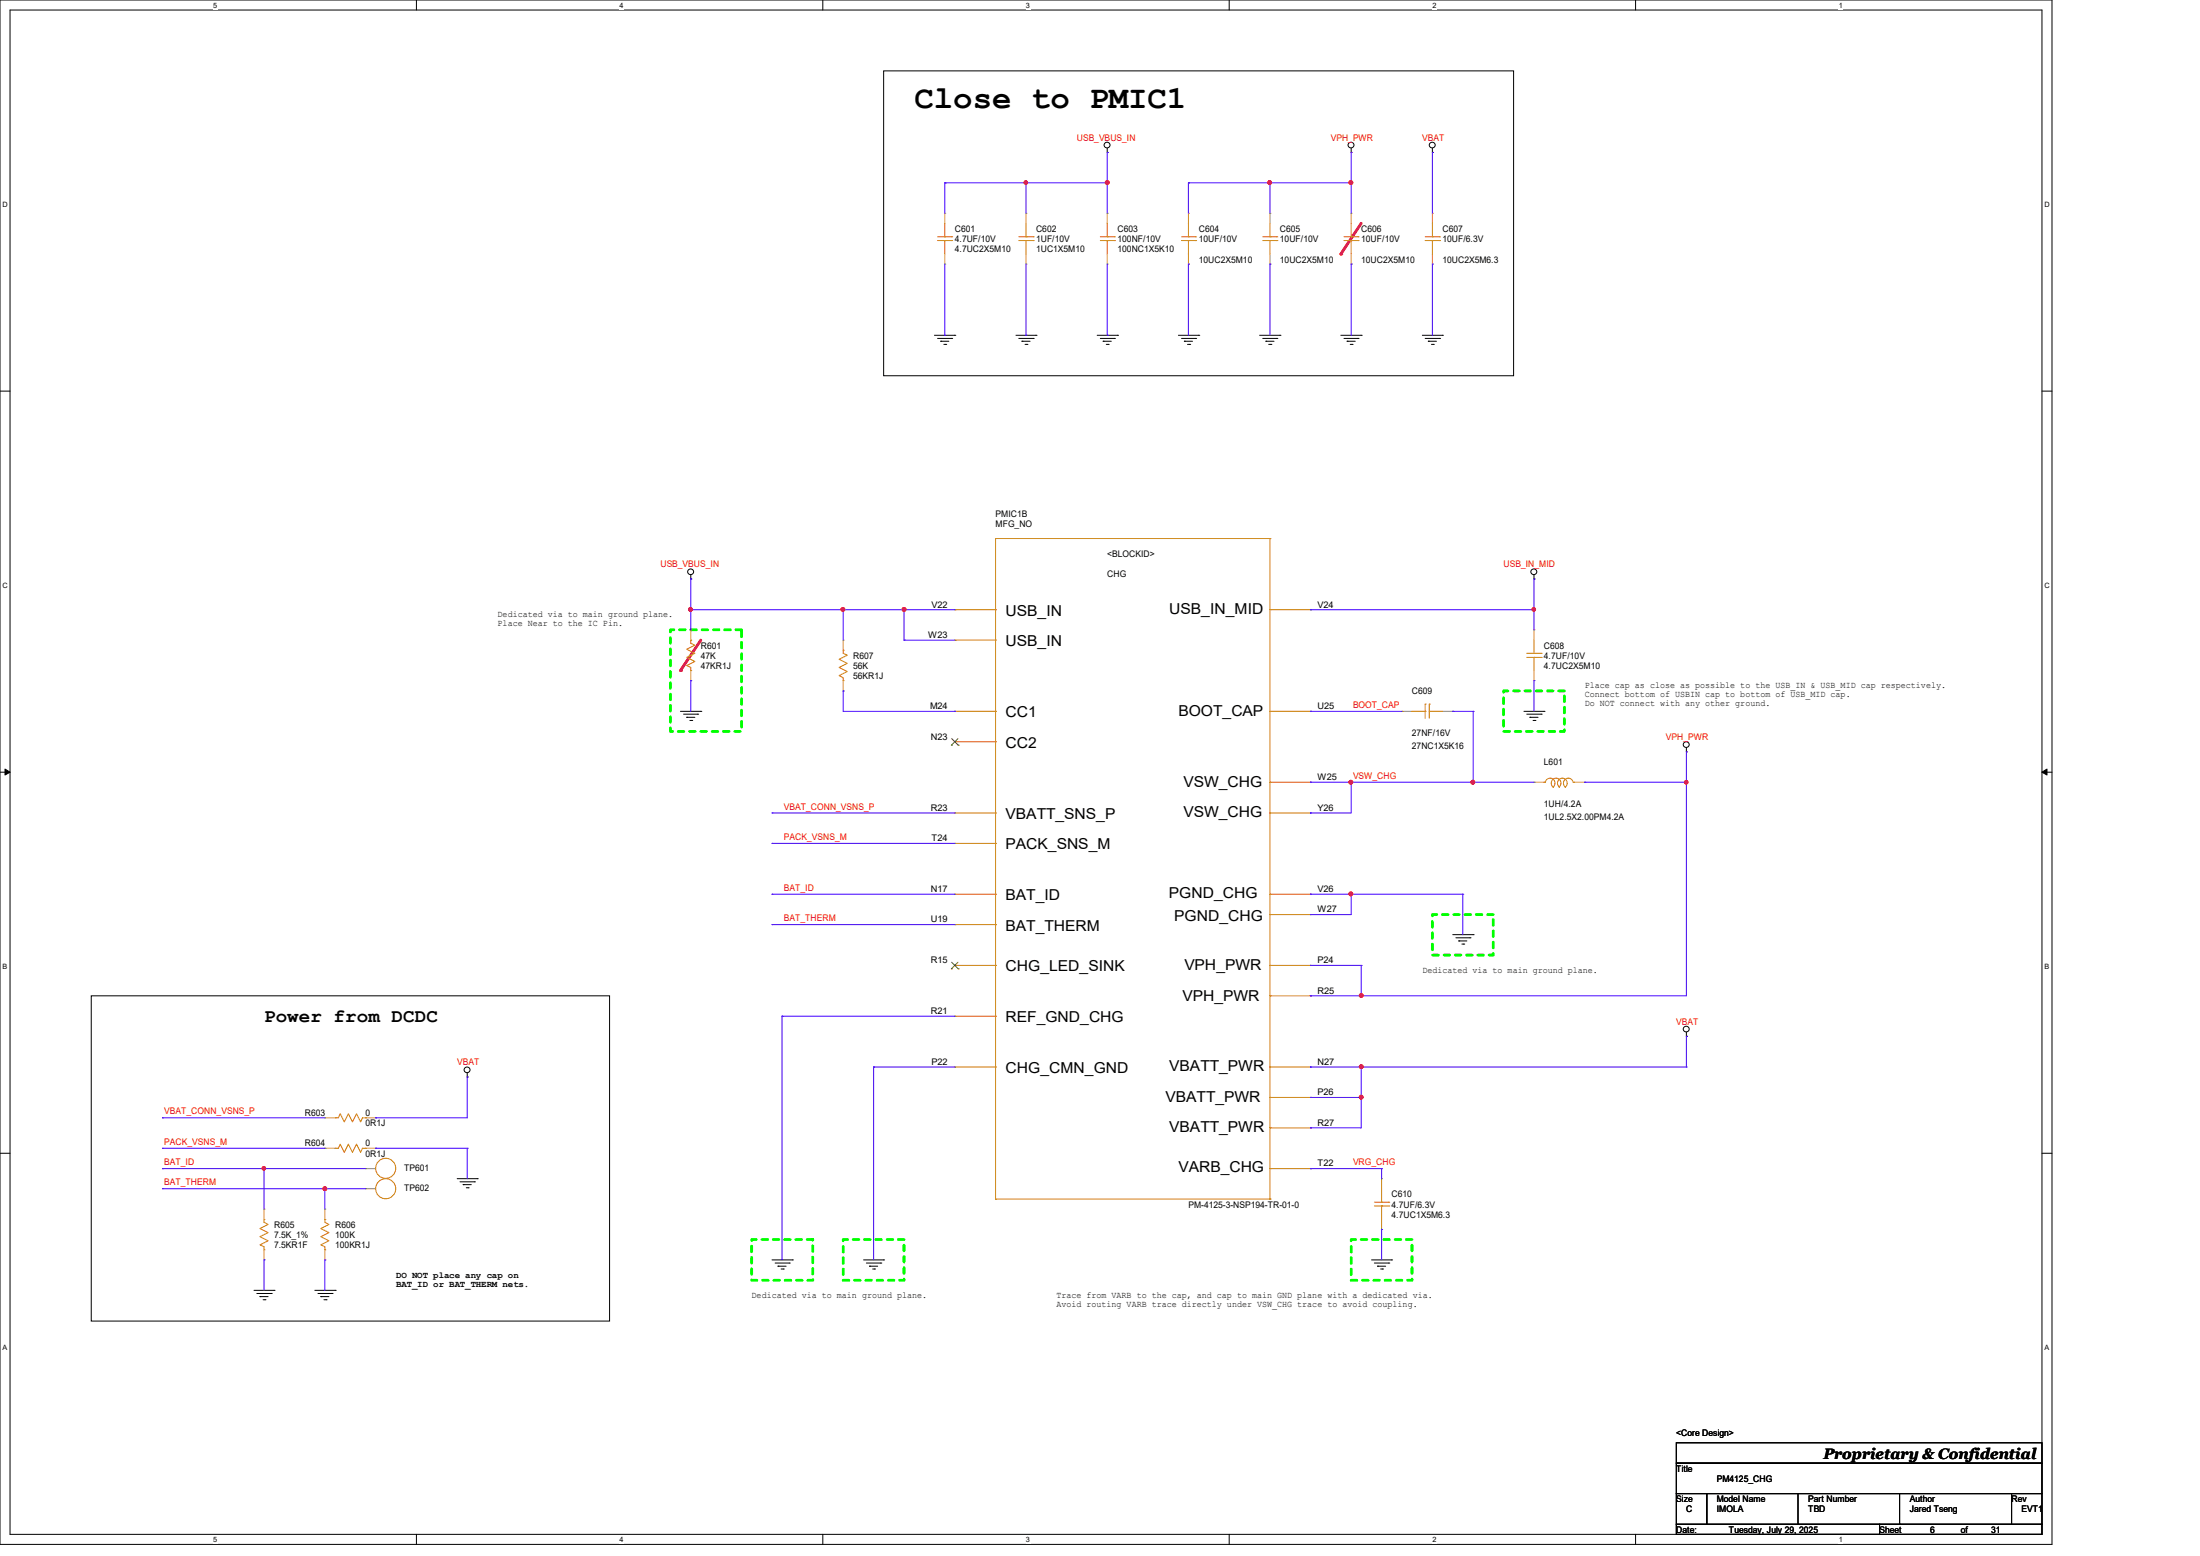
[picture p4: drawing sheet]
<svg xmlns="http://www.w3.org/2000/svg" width="297mm" height="210mm" viewBox="0 0 297 210" stroke-linecap="round" stroke-linejoin="round" font-family="sans-serif">
<path d="M0 0h277v208.4h-277zM1.4 1.4h274.3v205.7h-274.3z" fill="none" stroke="#000" stroke-width=".14"/>
<g fill="#fff">
<path d="M28.8 .1h.5v1.1h-.5z"/>
<path d="M28.8 207.2h.5v1.1h-.5z"/>
</g>
<path d="M56.2 0v1.4M56.2 207.1v1.3" fill="none" stroke="#000" stroke-width=".14"/>
<g fill="#fff">
<path d="M83.7 .1h.5v1.1h-.5z"/>
<path d="M83.7 207.2h.5v1.1h-.5z"/>
</g>
<path d="M111.1 0v1.4M111.1 207.1v1.3" fill="none" stroke="#000" stroke-width=".14"/>
<g fill="#fff">
<path d="M138.5 .1h.6v1.1h-.6z"/>
<path d="M138.5 207.2h.6v1.1h-.6z"/>
</g>
<path d="M165.9 0v1.4M165.9 207.1v1.3" fill="none" stroke="#000" stroke-width=".14"/>
<g fill="#fff">
<path d="M193.4 .1h.5v1.1h-.5z"/>
<path d="M193.4 207.2h.5v1.1h-.5z"/>
</g>
<path d="M220.8 0v1.4M220.8 207.1v1.3" fill="none" stroke="#000" stroke-width=".14"/>
<g fill="#fff">
<path d="M248.2 .1h.6v1.1h-.6z"/>
<path d="M248.2 207.2h.6v1.1h-.6z"/>
<path d="M.3 27.1h.8v1.1h-.8z"/>
<path d="M276 27.1h.7v1.1h-.7z"/>
<path d="M.3 78.5h.8v1.1h-.8z"/>
<path d="M276 78.5h.7v1.1h-.7z"/>
</g>
<path d="M0 52.8h1.4M275.7 52.8h1.3" fill="none" stroke="#000" stroke-width=".14"/>
<g fill="#fff">
<path d="M.3 129.9h.7v1.1h-.7z"/>
<path d="M276 129.9h.6v1.1h-.6z"/>
</g>
<path d="M0 104.2h1.4M275.7 104.2h1.3" fill="none" stroke="#000" stroke-width=".14"/>
<path d="M.7 103.8l.7 .4-.7 .4zM275.7 104.2l.7-.4v.8z" fill="#000" stroke="#000" stroke-width=".14"/>
<g fill="#fff">
<path d="M.3 181.4h.7v1.1h-.7z"/>
<path d="M276 181.4h.6v1.1h-.6z"/>
</g>
<path d="M0 155.7h1.4M275.7 155.7h1.3" fill="none" stroke="#000" stroke-width=".14"/>
<path d="M94.6 86.4l-2.7 4.1" fill="none" stroke="#f00" stroke-width=".38"/>
<circle cx="91.9" cy="90.5" r=".19" fill="#f00"/>
<path d="M90.5 85h9.6v13.7h-9.6zM203 93.3h8.2v5.4h-8.2zM193.4 123.4h8.2v5.5h-8.2zM101.5 167.3h8.2v5.5h-8.2zM113.8 167.3h8.2v5.5h-8.2zM182.4 167.3h8.2v5.5h-8.2z" fill="none" stroke="#0f0" stroke-width=".38" stroke-dasharray=".8 .8"/>
<path d="M119.3 9.6h85v41.1h-85z" fill="none" stroke="#000" stroke-width=".14"/>
<path d="M183.8 30.1l-2.8 4.2" fill="none" stroke="#f00" stroke-width=".38"/>
<circle cx="181" cy="34.3" r=".19" fill="#f00"/>
<g fill="none" stroke="#000" stroke-width=".14">
<path d="M149.5 20.6h.1M149.5 20v.6M182.4 20.6h.1M182.4 20v.6M193.4 20.6h.1M193.4 20v.6M126.2 45.3h2.7M126.6 45.7h1.9M127 46.1h.1M127 46.1h1.1M127.4 46.5h.3M127.7 46.5h.1"/>
<path d="M128.5 45.7h.1M128.9 45.3h.1M137.2 45.3h2.7M137.5 45.7h2M138 46.1h.1M138 46.1h1.1M138.4 46.5h.2M138.6 46.5h.1M139.5 45.7h.1M139.9 45.3h.1M148.1 45.3h2.8M148.5 45.7h2"/>
<path d="M148.9 46.1h.1M148.9 46.1h1.1M149.4 46.5h.2M149.6 46.5h.1M150.5 45.7h.1M150.9 45.3h.1M159.1 45.3h2.7M159.5 45.7h1.9M159.9 46.1h.1M159.9 46.1h1.1M160.3 46.5h.3M160.6 46.5h.1"/>
<path d="M161.4 45.7h.1M161.8 45.3h.1M170.1 45.3h2.7M170.5 45.7h1.9M170.9 46.1h.1M170.9 46.1h1.1M171.3 46.5h.3M171.6 46.5h.1M172.4 45.7h.1M172.8 45.3h.1M181 45.3h2.8M181.4 45.7h1.9"/>
<path d="M181.9 46.1h.1M181.9 46.1h1.1M182.3 46.5h.2M182.5 46.5h.1M183.3 45.7h.1M183.8 45.3h.1M192 45.3h2.7M192.4 45.7h2M192.8 46.1h.1M192.8 46.1h1.1M193.3 46.5h.2M193.5 46.5h.1"/>
<path d="M194.4 45.7h.1M194.7 45.3h.1M93.3 78.1h.1M93.3 77.6v.5M207.1 78.1h.1M207.1 77.6v.5M91.9 96h2.7M92.3 96.4h1.9M92.7 96.8h.1M92.7 96.8h1.1M93.1 97.2h.3M93.4 97.2h.1"/>
<path d="M94.2 96.4h.1M94.6 96h.1M205.7 96h2.7M206.1 96.4h2M206.5 96.8h.1M206.5 96.8h1.1M207 97.2h.2M207.2 97.2h.1M208.1 96.4h.1M208.4 96h.1M227.7 101.5h.1M227.7 100.9v.6"/>
<path d="M12.3 134.4h70v43.9h-70zM196.1 126.2h2.8M196.6 126.6h1.9M196.9 127h.1M196.9 127h1.1M197.4 127.4h.2M197.6 127.4h.1M198.5 126.6h.1M198.9 126.2h.1M227.7 139.9h.1M227.7 139.3v.6M61.7 159.1h2.7"/>
<path d="M62.1 159.5h2M62.5 159.9h.1M62.5 159.9h1.1M63.1 145.4h.1M63.1 144.8v.6M64.1 159.5h.1M64.4 159.1h.1M34.3 174.2h2.7M34.7 174.6h1.9M35.1 175h.1M35.1 175h1.1M35.5 175.4h.3"/>
<path d="M35.8 175.4h.1M36.6 174.6h.1M37 174.2h.1M42.5 174.2h2.8M42.9 174.6h1.9M43.3 175h.1M43.3 175h1.1M43.7 175.4h.3M44 175.4h.1M44.8 174.6h.1M45.3 174.2h.1M62.9 160.3h.3"/>
<path d="M63.2 160.3h.1M104.2 170.1h2.8M104.6 170.5h2M105 170.9h.1M105 170.9h1.1M105.5 171.3h.2M105.7 171.3h.1M106.6 170.5h.1M107 170.1h.1M116.6 170.1h2.7M117 170.5h1.9M117.4 170.9h.1"/>
<path d="M117.4 170.9h1.1M117.8 171.3h.3M118.1 171.3h.1M118.9 170.5h.1M119.3 170.1h.1M185.2 170.1h2.7M185.5 170.5h2M186 170.9h.1M186 170.9h1.1M186.4 171.3h.2M186.6 171.3h.1M187.5 170.5h.1"/>
<path d="M187.9 170.1h.1M226.3 194.7h49.4v2.8h-49.4zM226.3 197.5h49.4v4.1h-49.4zM226.3 201.6h4.1v4.1h-4.1zM226.3 205.7h27.4v1.4h-27.4zM230.4 201.6h41.2v4.1h-41.2zM242.7 205.7h.1M242.7 201.6v4.1M253.7 205.7h22v1.4h-22zM256.5 205.7h.1M256.5 201.6v4.1M271.6 201.6h4.1v4.1h-4.1z"/>
<circle cx="149.5" cy="19.6" r=".39"/>
<circle cx="182.4" cy="19.6" r=".39"/>
<circle cx="193.4" cy="19.6" r=".39"/>
<circle cx="93.2" cy="77.2" r=".39"/>
<circle cx="207.1" cy="77.2" r=".39"/>
<circle cx="227.7" cy="100.5" r=".39"/>
<circle cx="227.7" cy="138.9" r=".39"/>
<circle cx="63.1" cy="144.4" r=".39"/>
</g>
<g fill="none" stroke="#cc8006" stroke-width=".14">
<path d="M126.6 32.5h1.9M126.6 32h1.9M127.6 32h.1M127.6 32.5h.1M127.6 30.1v1.9M127.6 32.5v1.8M128.5 32.5h.1M128.5 32h.1M137.5 32.5h2M137.5 32h2M138.5 32h.1M138.5 32.5h.1"/>
<path d="M138.5 30.1v1.9M138.5 32.5v1.8M139.5 32.5h.1M139.5 32h.1M148.5 32.5h2M148.5 32h2M149.5 32h.1M149.5 32.5h.1M149.5 30.1v1.9M149.5 32.5v1.8M150.5 32.5h.1M150.5 32h.1"/>
<path d="M159.5 32.5h1.9M159.5 32h1.9M160.4 32h.1M160.4 32.5h.1M160.4 30.1v1.9M160.4 32.5v1.8M161.4 32.5h.1M161.4 32h.1M170.5 32.5h1.9M170.5 32h1.9M171.4 32h.1M171.4 32.5h.1"/>
<path d="M171.4 30.1v1.9M171.4 32.5v1.8M172.4 32.5h.1M172.4 32h.1M181.4 32.5h1.9M181.4 32h1.9M182.4 32h.1M182.4 32.5h.1M182.4 30.1v1.9M182.4 32.5v1.8M183.3 32.5h.1M183.3 32h.1"/>
<path d="M192.4 32.5h2M192.4 32h2M193.4 32h.1M193.4 32.5h.1M193.4 30.1v1.9M193.4 32.5v1.8M194.4 32.5h.1M194.4 32h.1M171.4 72.7h.1M171.4 72.7h-37v89.1M171.4 72.7v89.1M93.3 86.4v.4l.5 .3-1.1 .5 1.1 .6-1.1 .5 1.1 .6-1.1 .5 .6 .3v.4"/>
<path d="M93.3 90.5h.1M93.3 86.4h.1M113.8 87.8v.4l.6 .2-1.1 .6 1.1 .5-1.1 .6 1.1 .5-1.1 .6 .5 .3v.4M113.8 91.9h.1M113.8 87.8h.1M128.9 82.3h5.5M128.9 86.4h5.5M128.9 96h5.5M134.4 82.3h.1M134.4 86.4h.1M134.4 96h.1M171.4 82.3h.1"/>
<path d="M171.4 96h.1M171.4 82.3h5.5M171.4 96h5.5M190.6 96h1.8M192.4 96h.1M192.4 95h.1M192.4 95v1.9M193 95h.1M193 96h.1M193 96h1.7M193 95v1.9M206.1 88.7h2"/>
<path d="M206.1 88.2h2M207.1 88.2h.1M207.1 88.7h.1M207.1 86.4v1.8M207.1 88.7v1.8M208.1 88.7h.1M208.1 88.2h.1M128.9 100.1h5.5M128.9 109.7h5.5M128.9 113.8h5.5M134.4 100.1h.1M134.4 109.7h.1"/>
<path d="M134.4 113.8h.1M171.4 105.6h.1M171.4 109.7h.1M171.4 109.7h5.5M171.4 105.6h5.5M208.4 105.6h.2a.66 .66 0 0 1 1-.5 .66 .66 0 0 1 .1 1.1M208.4 105.6h.1M210.5 106.2a.67 .67 0 0 0 .1-1 .67 .67 0 0 0-1.1 .1 .67 .67 0 0 0 .2 1M210.6 106.3a.67 .67 0 0 1-.2-1 .67 .67 0 0 1 1 0 .67 .67 0 0 1-.1 1M212.4 105.6a.66 .66 0 0 0-1-.4 .66 .66 0 0 0 0 1.1M212.4 105.6h.1M212.4 105.6h.2"/>
<path d="M128.9 120.7h5.5M128.9 124.8h5.5M128.9 130.3h5.5M128.9 137.2h5.5M134.4 120.7h.1M134.4 124.8h.1M134.4 130.3h.1M134.4 137.2h.1M171.4 120.7h.1M171.4 123.4h.1M171.4 130.3h.1M171.4 134.4h.1"/>
<path d="M171.4 120.7h5.5M171.4 130.3h5.5M171.4 123.4h5.5M171.4 134.4h5.5M45.3 150.9h.4l.2-.6 .6 1.1 .5-1.1 .6 1.1 .5-1.1 .6 1.1 .2-.5h.5M45.3 150.9h.1M45.3 155h.4l.2-.6 .6 1.1 .5-1.1 .6 1.1 .5-1.1 .6 1.1 .2-.5h.5M45.3 155h.1M49.4 150.9h.1M49.4 155h.1M128.9 144h5.5M134.4 144h.1"/>
<path d="M171.4 144h.1M171.4 148.1h.1M171.4 152.2h.1M171.4 157.7h.1M171.4 144h5.5M171.4 148.1h5.5M171.4 152.2h5.5M171.4 157.7h5.5M35.6 164.6v.4l.6 .3-1.1 .5 1.1 .6-1.1 .5 1.1 .6-1.1 .5 .5 .3v.4M35.6 168.7h.1M35.6 164.6h.1M43.9 164.6v.4l.5 .3-1.1 .5 1.1 .6-1.1 .5 1.1 .6-1.1 .5 .6 .3v.4"/>
<path d="M43.9 168.7h.1M43.9 164.6h.1M134.4 161.8h.1M134.4 161.8h37M171.4 161.8h.1M185.5 162.8h2M185.5 162.3h2M186.5 162.3h.1M186.5 162.8h.1M186.5 160.4v1.9M186.5 162.8v1.8M187.5 162.8h.1"/>
<path d="M187.5 162.3h.1"/>
<circle cx="52.1" cy="157.7" r="1.35"/>
<circle cx="52.1" cy="160.4" r="1.35"/>
</g>
<g fill="none" stroke="#a84" stroke-width=".14">
<path d="M127.6 28.8h.1M127.6 35.6h.1M127.6 28.8v1.3M127.6 34.3v1.3M138.5 28.8h.1M138.5 35.6h.1M138.5 28.8v1.3M138.5 34.3v1.3M149.5 28.8h.1M149.5 35.6h.1M149.5 28.8v1.3M149.5 34.3v1.3"/>
<path d="M160.4 28.8h.1M160.4 35.6h.1M160.4 28.8v1.3M160.4 34.3v1.3M171.4 28.8h.1M171.4 35.6h.1M171.4 28.8v1.3M171.4 34.3v1.3M182.4 28.8h.1M182.4 35.6h.1M182.4 28.8v1.3M182.4 34.3v1.3"/>
<path d="M193.4 28.8h.1M193.4 35.6h.1M193.4 28.8v1.3M193.4 34.3v1.3M93.3 85h.1M93.3 91.9h.1M93.3 85v1.4M93.3 90.5v1.4M113.8 86.4h.1M113.8 93.3h.1M113.8 86.4v1.4M113.8 91.9v1.4"/>
<path d="M128.9 82.3h.1M128.9 86.4h.1M128.9 96h.1M176.9 82.3h.1M176.9 96h.1M189.3 96h.1M189.3 96h1.3M194.7 96h1.4M196.1 96h.1M207.1 85h.1M207.1 91.9h.1M207.1 85v1.4"/>
<path d="M207.1 90.5v1.4M128.9 100.1h.1M128.9 109.7h.1M128.9 113.8h.1M176.9 105.6h.1M176.9 109.7h.1M207.1 105.6h.1M207.1 105.6h1.3M212.6 105.6h1.4M214 105.6h.1M128.9 120.7h.1M128.9 124.8h.1"/>
<path d="M128.9 130.3h.1M128.9 137.2h.1M176.9 120.7h.1M176.9 123.4h.1M176.9 130.3h.1M176.9 134.4h.1M43.9 150.9h.1M43.9 155h.1M43.9 150.9h1.4M43.9 155h1.4M49.4 157.7h.1M49.4 150.9h1.3"/>
<path d="M49.4 155h1.3M49.4 157.7h1.3M50.7 150.9h.1M50.7 155h.1M128.9 144h.1M176.9 144h.1M176.9 148.1h.1M176.9 152.2h.1M176.9 157.7h.1M186.5 159.1h.1M186.5 159.1v1.3M35.6 163.2h.1"/>
<path d="M35.6 170.1h.1M35.6 163.2v1.4M35.6 168.7v1.4M43.9 163.2h.1M43.9 170.1h.1M43.9 163.2v1.4M43.9 168.7v1.4M49.4 160.4h.1M49.4 160.4h1.3M186.5 165.9h.1M186.5 164.6v1.3"/>
</g>
<path d="M128.5 99.7l.9 .9M129.3 99.7l-.9 .9M128.4 100.6h.1M129.4 100.6h.1M128.4 130.8h.1M128.5 129.9l.9 .9M129.3 129.9l-.9 .9M129.4 130.8h.1" fill="none" stroke="#804000" stroke-width=".14"/>
<g fill="none" stroke="#4200ff" stroke-width=".14">
<path d="M127.6 24.7h.1M127.6 24.7v4.1M127.6 35.6v9.7M127.6 24.7h21.9M138.5 24.7h.1M138.5 24.7v4.1M138.5 35.6v9.7M149.5 20.6h.1M149.5 24.7h.1M149.5 20.6v8.2M149.5 35.6v9.7M160.4 24.7h.1"/>
<path d="M160.4 35.6h.1M160.4 24.7h22M160.4 24.7v4.1M160.4 35.6v9.7M171.4 24.7h.1M171.4 35.6h.1M171.4 24.7v4.1M171.4 35.6v9.7M182.4 20.6h.1M182.4 24.7h.1M182.4 35.6h.1M182.4 20.6v8.2"/>
<path d="M182.4 35.6v9.7M193.4 20.6h.1M193.4 35.6h.1M193.4 20.6v8.2M193.4 35.6v9.7M127.6 45.3h.1M138.5 45.3h.1M149.5 45.3h.1M93.3 78.1h.1M93.3 78.1v6.9M207.1 78.1h.1M207.1 78.1v6.9"/>
<path d="M93.3 82.3h.1M93.3 91.9h.1M93.3 82.3h35.6M93.3 91.9v4.1M113.8 82.3h.1M113.8 93.3h.1M113.8 93.3v2.7h15.1M113.8 82.3v4.1M122 86.4h.1M122 82.3h.1M122 86.4h6.9M122 82.3v4.1"/>
<path d="M128.9 96h.1M176.9 82.3h.1M176.9 96h.1M176.9 82.3h30.2M176.9 96h12.4M196.1 96h.1M196.1 96h2.8M198.9 96h.1M198.9 96v9.6M207.1 82.3h.1M207.1 91.9h.1M207.1 91.9v4.1"/>
<path d="M104.2 109.7h.1M104.2 113.8h.1M104.2 109.7h24.7M104.2 113.8h24.7M176.9 105.6h.1M176.9 109.7h.1M176.9 105.6h30.2M182.4 105.6h.1M182.4 105.6v4.1h-5.5M198.9 105.6h.1M214 105.6h.1M214 105.6h13.7"/>
<path d="M227.7 105.6h.1M227.7 101.5h.1M227.7 101.5v32.9h-50.8M104.2 120.7h.1M104.2 124.8h.1M104.2 120.7h24.7M104.2 124.8h24.7M105.6 137.2h.1M105.6 137.2h23.3M105.6 137.2v32.9M176.9 120.7h.1M176.9 123.4h.1"/>
<path d="M176.9 134.4h.1M176.9 130.3h.1M176.9 120.7h20.6M176.9 130.3h6.9M182.4 120.7h.1M182.4 120.7v2.7h-5.5M183.8 130.3h.1M183.8 134.4h.1M183.8 130.3v4.1M197.5 120.7h.1M197.5 120.7v5.5M227.7 139.9h.1"/>
<path d="M227.7 139.9v4.1M21.9 150.9h.1M21.9 155h.1M21.9 157.7h.1M21.9 157.7h27.5M21.9 150.9h22M21.9 155h22M35.6 157.7h.1M35.6 157.7v5.5M50.7 150.9h.1M50.7 155h.1M50.7 155h12.4"/>
<path d="M63.1 145.4h.1M63.1 155h.1M63.1 145.4v5.5h-12.4M63.1 155v4.1M117.9 144h.1M117.9 144h11M117.9 144v26.1M176.9 157.7h.1M176.9 144h.1M176.9 148.1h.1M176.9 152.2h.1M176.9 157.7h9.6"/>
<path d="M176.9 144h50.8M176.9 148.1h6.9M183.8 144h.1M183.8 148.1h.1M183.8 144v8.2h-6.9M186.5 157.7h.1M186.5 157.7v1.4M227.7 144h.1M21.9 160.4h.1M21.9 160.4h27.5M35.6 170.1h.1M35.6 170.1v4.1"/>
<path d="M43.9 160.4h.1M43.9 170.1h.1M43.9 160.4v2.8M43.9 170.1v4.1M186.5 165.9h.1M186.5 165.9v4.2"/>
</g>
<g fill="#f00" stroke="#f00" stroke-width=".14">
<circle cx="122" cy="82.3" r=".25"/>
<circle cx="93.2" cy="82.3" r=".25"/>
<circle cx="113.8" cy="82.3" r=".25"/>
<circle cx="207.1" cy="82.3" r=".23"/>
<circle cx="182.4" cy="120.7" r=".25"/>
<circle cx="183.8" cy="134.4" r=".25"/>
<circle cx="182.4" cy="105.6" r=".25"/>
<circle cx="198.8" cy="105.6" r=".25"/>
<circle cx="183.8" cy="148.1" r=".25"/>
<circle cx="227.6" cy="105.6" r=".23"/>
<circle cx="149.5" cy="24.6" r=".25"/>
<circle cx="138.5" cy="24.6" r=".23"/>
<circle cx="171.4" cy="24.6" r=".25"/>
<circle cx="182.4" cy="24.6" r=".25"/>
<circle cx="183.8" cy="144" r=".25"/>
<circle cx="35.6" cy="157.7" r=".23"/>
<circle cx="43.9" cy="160.4" r=".25"/>
</g>
<text font-size="4.4" x="123.4" y="14.6">Close to PMIC1</text>
<text font-size="2.6" x="35.6" y="137.9">Power from DCDC</text>
<g font-size="2">
<text x="135.8" y="83.1">USB_IN</text>
<text x="157.9" y="82.8">USB_IN_MID</text>
<text x="135.8" y="87.2">USB_IN</text>
<text x="135.8" y="96.8">CC1</text>
<text x="135.8" y="100.9">CC2</text>
<text x="159.1" y="96.6">BOOT_CAP</text>
<text x="159.8" y="106.3">VSW_CHG</text>
<text x="135.8" y="110.5">VBATT_SNS_P</text>
<text x="159.8" y="110.2">VSW_CHG</text>
<text x="135.8" y="114.6">PACK_SNS_M</text>
<text x="135.8" y="121.5">BAT_ID</text>
<text x="135.8" y="125.6">BAT_THERM</text>
<text x="157.8" y="121.2">PGND_CHG</text>
<text x="158.5" y="124.3">PGND_CHG</text>
<text x="135.8" y="131.1">CHG_LED_SINK</text>
<text x="159.9" y="130.9">VPH_PWR</text>
<text x="135.8" y="138">REF_GND_CHG</text>
<text x="159.6" y="135.1">VPH_PWR</text>
<text x="135.8" y="144.8">CHG_CMN_GND</text>
<text x="157.4" y="148.8">VBATT_PWR</text>
<text x="157.9" y="144.5">VBATT_PWR</text>
<text x="157.9" y="152.8">VBATT_PWR</text>
<text x="159.1" y="158.2">VARB_CHG</text>
<text x="246.2" y="196.9">Proprietary &amp; Confidential</text>
</g>
<g font-size="1.2" fill="#f00">
<text x="145.4" y="19">USB_VBUS_IN</text>
<text x="179.7" y="19">VPH_PWR</text>
<text x="192" y="19">VBAT</text>
<text x="89.2" y="76.6">USB_VBUS_IN</text>
<text x="203" y="76.6">USB_IN_MID</text>
<text x="182.7" y="95.5">BOOT_CAP</text>
<text x="224.9" y="99.9">VPH_PWR</text>
<text x="182.7" y="105.1">VSW_CHG</text>
<text x="105.8" y="109.3">VBAT_CONN_VSNS_P</text>
<text x="105.8" y="113.4">PACK_VSNS_M</text>
<text x="105.8" y="120.2">BAT_ID</text>
<text x="105.8" y="124.3">BAT_THERM</text>
<text x="61.7" y="143.8">VBAT</text>
<text x="226.3" y="138.3">VBAT</text>
<text x="22.2" y="150.4">VBAT_CONN_VSNS_P</text>
<text x="22.2" y="154.5">PACK_VSNS_M</text>
<text x="22.2" y="157.3">BAT_ID</text>
<text x="22.2" y="160">BAT_THERM</text>
<text x="182.7" y="157.3">VRG_CHG</text>
</g>
<g font-size="1.2">
<text x="128.9" y="31.3">C601</text>
<text x="128.9" y="32.7">4.7UF/10V</text>
<text x="128.9" y="34">4.7UC2X5M10</text>
<text x="139.9" y="31.3">C602</text>
<text x="139.9" y="32.7">1UF/10V</text>
<text x="139.9" y="34">1UC1X5M10</text>
<text x="150.9" y="31.3">C603</text>
<text x="150.9" y="32.7">100NF/10V</text>
<text x="150.9" y="34">100NC1X5K10</text>
<text x="161.8" y="31.3">C604</text>
<text x="161.8" y="32.7">10UF/10V</text>
<text x="161.8" y="35.4">10UC2X5M10</text>
<text x="172.8" y="31.3">C605</text>
<text x="172.8" y="32.7">10UF/10V</text>
<text x="172.8" y="35.4">10UC2X5M10</text>
<text x="183.8" y="31.3">C606</text>
<text x="183.8" y="32.7">10UF/10V</text>
<text x="183.8" y="35.4">10UC2X5M10</text>
<text x="194.7" y="31.3">C607</text>
<text x="194.7" y="32.7">10UF/6.3V</text>
<text x="194.7" y="35.4">10UC2X5M6.3</text>
<text x="134.4" y="69.7">PMIC1B</text>
<text x="134.4" y="71.1">MFG_NO</text>
<text x="149.5" y="75.2">&lt;BLOCKID&gt;</text>
<text x="149.5" y="77.9">CHG</text>
<text x="67.2" y="83.3">Dedicated via to main ground plane.</text>
<text x="125.8" y="82">V22</text>
<text x="177.9" y="82">V24</text>
<text x="67.2" y="84.5">Place Near to the IC Pin.</text>
<text x="94.6" y="87.5">R601</text>
<text x="94.6" y="88.9">47K</text>
<text x="115.2" y="88.9">R607</text>
<text x="125.3" y="86.1">W23</text>
<text x="208.4" y="87.5">C608</text>
<text x="208.4" y="88.9">4.7UF/10V</text>
<text x="94.6" y="90.3">47KR1J</text>
<text x="115.2" y="90.3">56K</text>
<text x="115.2" y="91.7">56KR1J</text>
<text x="125.6" y="95.7">M24</text>
<text x="177.9" y="95.7">U25</text>
<text x="190.6" y="93.7">C609</text>
<text x="208.4" y="90.3">4.7UC2X5M10</text>
<text x="214" y="92.9">Place cap as close as possible to the USB_IN &amp; USB_MID cap respectively.</text>
<text x="214" y="94.1">Connect bottom of USBIN cap to bottom of USB_MID cap.</text>
<text x="214" y="95.3">Do NOT connect with any other ground.</text>
<text x="125.7" y="99.8">N23</text>
<text x="190.6" y="99.3">27NF/16V</text>
<text x="190.6" y="101.1">27NC1X5K16</text>
<text x="177.9" y="105.3">W25</text>
<text x="208.4" y="103.3">L601</text>
<text x="125.7" y="109.4">R23</text>
<text x="125.8" y="113.5">T24</text>
<text x="177.9" y="109.4">Y26</text>
<text x="208.4" y="108.9">1UH/4.2A</text>
<text x="208.4" y="110.7">1UL2.5X2.00PM4.2A</text>
<text x="125.7" y="120.4">N17</text>
<text x="125.7" y="124.5">U19</text>
<text x="177.9" y="120.4">V26</text>
<text x="177.9" y="123.1">W27</text>
<text x="125.7" y="130">R15</text>
<text x="177.9" y="130">P24</text>
<text x="192" y="131.3">Dedicated via to main ground plane.</text>
<text x="125.7" y="136.9">R21</text>
<text x="177.9" y="134.1">R25</text>
<text x="125.8" y="143.7">P22</text>
<text x="177.9" y="143.7">N27</text>
<text x="177.9" y="147.8">P26</text>
<text x="41.1" y="150.6">R603</text>
<text x="41.1" y="154.7">R604</text>
<text x="49.4" y="152">0R1J</text>
<text x="49.4" y="150.6">0</text>
<text x="49.4" y="154.7">0</text>
<text x="177.9" y="151.9">R27</text>
<text x="49.4" y="156.1">0R1J</text>
<text x="54.6" y="158">TP601</text>
<text x="54.6" y="160.8">TP602</text>
<text x="177.9" y="157.4">T22</text>
<text x="187.9" y="161.6">C610</text>
<text x="37" y="165.7">R605</text>
<text x="37" y="167.1">7.5K_1%</text>
<text x="45.3" y="165.7">R606</text>
<text x="45.3" y="167.1">100K</text>
<text x="160.4" y="163">PM-4125-3-NSP194-TR-01-0</text>
<text x="187.9" y="163">4.7UF/6.3V</text>
<text x="187.9" y="164.3">4.7UC1X5M6.3</text>
<text x="37" y="168.4">7.5KR1F</text>
<text x="45.3" y="168.4">100KR1J</text>
<text x="53.5" y="172.5">DO NOT place any cap on</text>
<text x="53.5" y="173.7">BAT_ID or BAT_THERM nets.</text>
<text x="101.5" y="175.2">Dedicated via to main ground plane.</text>
<text x="142.6" y="175.2">Trace from VARB to the cap, and cap to main GND plane with a dedicated via.</text>
<text x="142.6" y="176.4">Avoid routing VARB trace directly under VSW_CHG trace to avoid coupling.</text>
<text x="226.3" y="193.8">&lt;Core Design&gt;</text>
<text x="226.3" y="198.6">Title</text>
<text x="226.3" y="202.7">Size</text>
<text x="231.8" y="200">PM4125_CHG</text>
<text x="231.8" y="202.7">Model Name</text>
<text x="244.1" y="202.7">Part Number</text>
<text x="257.8" y="202.7">Author</text>
<text x="271.6" y="202.7">Rev</text>
<text x="226.3" y="206.9">Date:</text>
<text x="227.7" y="204.1">C</text>
<text x="231.8" y="204.1">IMOLA</text>
<text x="233.4" y="206.9">Tuesday, July 29, 2025</text>
<text x="244.1" y="204.1">TBD</text>
<text x="253.7" y="206.9">Sheet</text>
<text x="257.8" y="204.1">Jared Tseng</text>
<text x="260.6" y="206.9">6</text>
<text x="264.7" y="206.9">of</text>
<text x="268.8" y="206.9">31</text>
<text x="272.9" y="204.1">EVT1</text>
</g>
<g font-size="1">
<text x="28.8" y="1">5</text>
<text x="83.7" y="1">4</text>
<text x="138.5" y="1">3</text>
<text x="193.4" y="1">2</text>
<text x="248.2" y="1">1</text>
<text x=".3" y="27.9">D</text>
<text x="276" y="27.9">D</text>
<text x=".3" y="79.4">C</text>
<text x="276" y="79.4">C</text>
<text x=".3" y="130.8">B</text>
<text x="276" y="130.8">B</text>
<text x=".3" y="182.2">A</text>
<text x="276" y="182.2">A</text>
<text x="28.8" y="208.1">5</text>
<text x="83.7" y="208.1">4</text>
<text x="138.5" y="208.1">3</text>
<text x="193.4" y="208.1">2</text>
<text x="248.2" y="208.1">1</text>
</g>
</svg>
